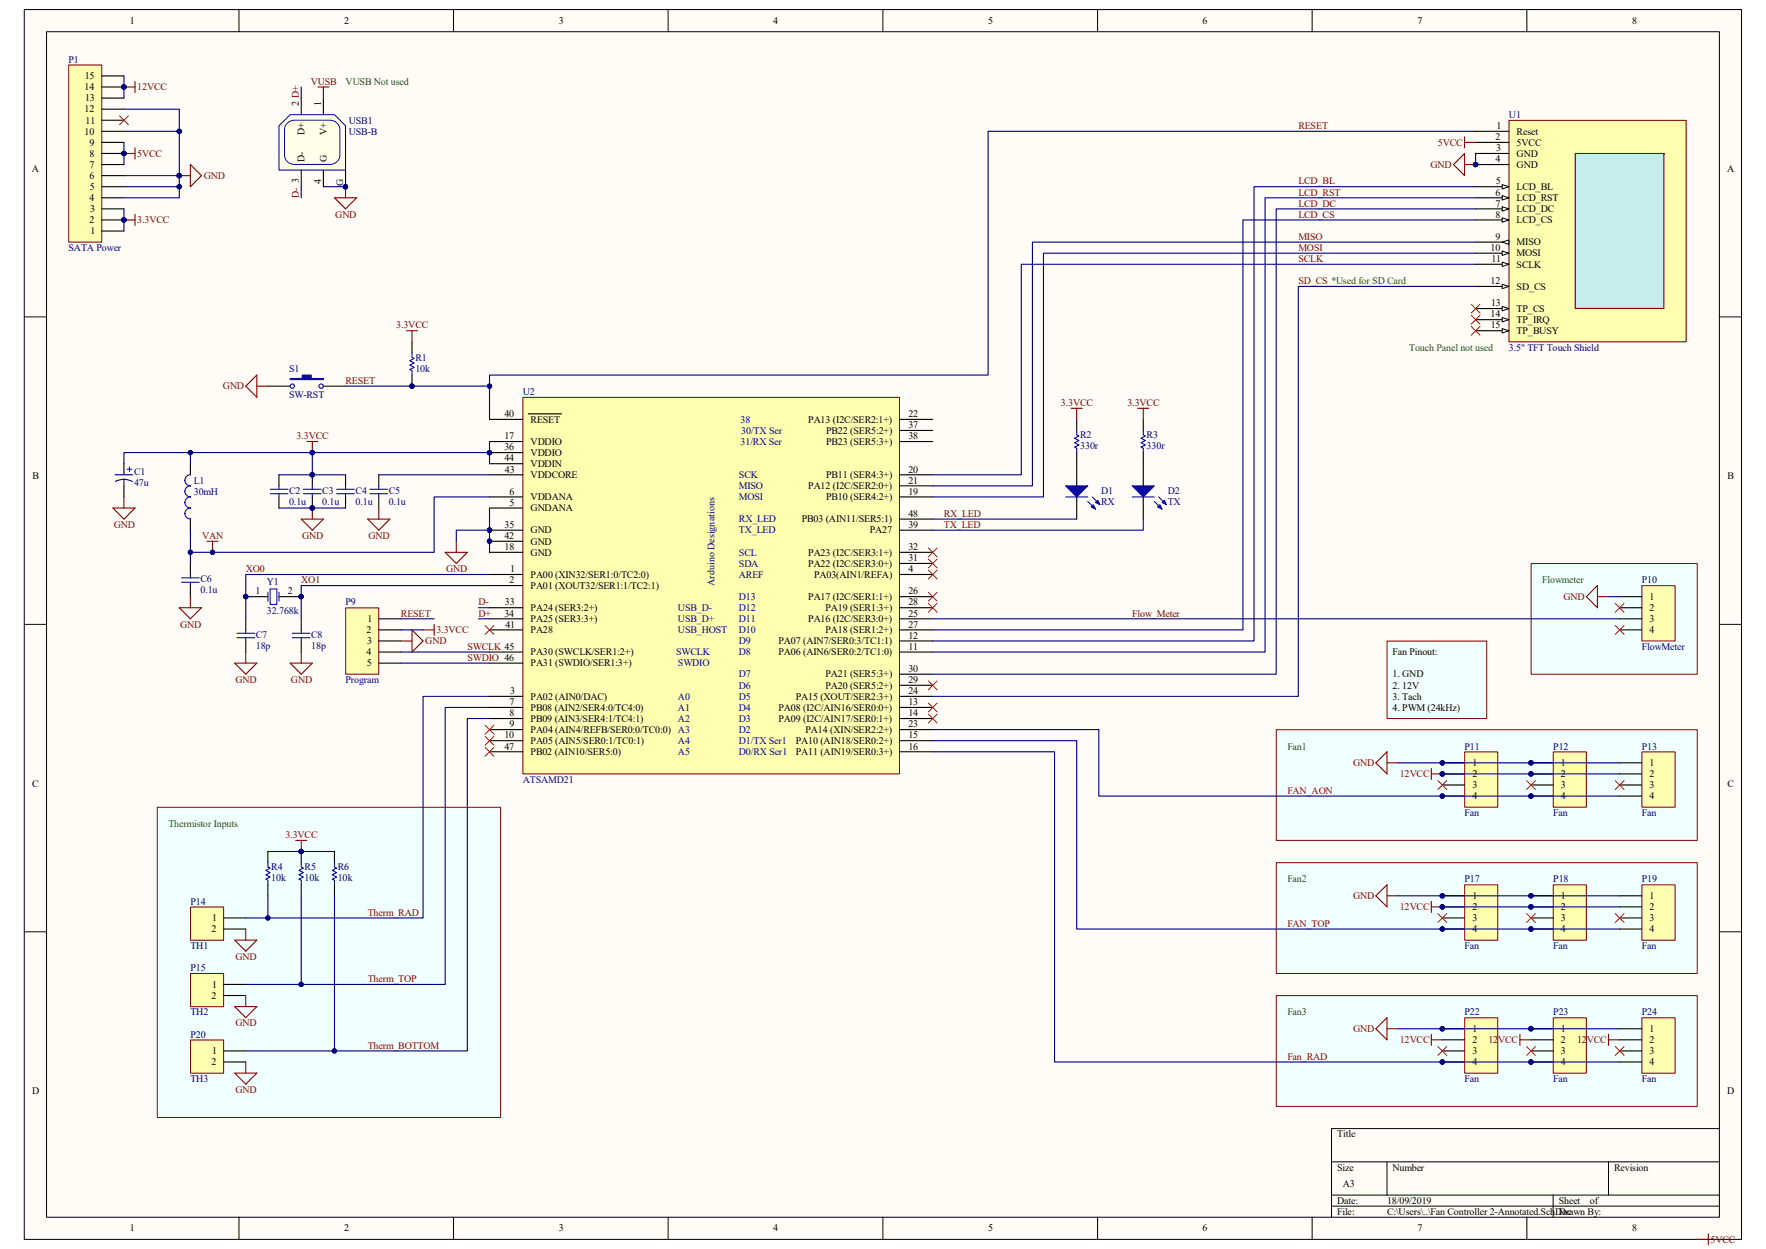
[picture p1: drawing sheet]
<svg xmlns="http://www.w3.org/2000/svg" width="297mm" height="210mm" viewBox="0 0 297 210" stroke-linecap="round" stroke-linejoin="round" font-family="sans-serif">
<path d="M4.1 1.6h288.8v206.8h-288.8z" fill="#fffcf8"/>
<path d="M4.1 1.6h288.8v206.8h-288.8z" fill="none" stroke="#000" stroke-width=".17"/>
<path d="M7.8 5.4h281.4v199.2h-281.4z" fill="#fffcf8"/>
<g fill="none" stroke="#000" stroke-width=".17">
<path d="M7.8 5.3h281.4v199.3h-281.4zM40.2 1.6v3.7M76.3 1.6v3.7M112.4 1.6v3.7M148.5 1.6v3.7M184.6 1.6v3.7M220.7 1.6v3.7M256.8 1.6v3.7M4.1 53.3h3.7M289.2 53.3h3.7M4.1 105h3.7M289.2 105h3.7"/>
<path d="M4.1 156.7h3.7M289.2 156.7h3.7M224 195.3h65.2M233.3 195.3v5.6M270.5 195.3v5.6M289.2 189.7h-65.2v14.9M40.2 204.6v3.8M76.3 204.6v3.8M112.4 204.6v3.8M148.5 204.6v3.8M184.6 204.6v3.8M220.7 204.6v3.8"/>
<path d="M224 200.9h65.2M224 202.8h65.2M256.8 204.6v3.8M261.2 200.9v3.7"/>
</g>
<path d="M26.5 135.7h57.7v52.2h-57.7z" fill="#f0ffff"/>
<path d="M26.5 135.7h57.7v52.2h-57.7z" fill="none" stroke="#800000" stroke-width=".17"/>
<path d="M257.6 94.8h27.9v18.5h-27.9z" fill="#f0ffff"/>
<path d="M257.5 94.7h28v18.6h-28z" fill="none" stroke="#800000" stroke-width=".17"/>
<path d="M214.7 122.7h70.8v18.6h-70.8z" fill="#f0ffff"/>
<path d="M214.7 122.7h70.8v18.6h-70.8z" fill="none" stroke="#800000" stroke-width=".17"/>
<path d="M276.2 126.4h5.5v9.3h-5.5z" fill="#ffffb0"/>
<path d="M276.2 126.4h5.5v9.3h-5.5z" fill="none" stroke="#800000" stroke-width=".17"/>
<path d="M272.4 128.2h3.7M272.4 130.1h3.7M272.4 132h3.7M272.4 133.8h3.7" fill="none" stroke="#000" stroke-width=".19"/>
<path d="M233.3 107.8h16.8v13h-16.8z" fill="#f0ffff"/>
<path d="M233.3 107.8h16.8v13h-16.8z" fill="none" stroke="#800000" stroke-width=".17"/>
<path d="M261.3 126.4h5.5v9.3h-5.5z" fill="#ffffb0"/>
<path d="M261.3 126.4h5.5v9.3h-5.5z" fill="none" stroke="#800000" stroke-width=".17"/>
<path d="M257.5 128.2h3.7M257.5 130.1h3.7M257.5 132h3.7M257.5 133.8h3.7" fill="none" stroke="#000" stroke-width=".19"/>
<g fill="#000080" stroke="#000080" stroke-width=".17">
<circle cx="257.5" cy="128.2" r=".36"/>
<circle cx="257.5" cy="130.1" r=".36"/>
<circle cx="257.5" cy="133.8" r=".36"/>
</g>
<path d="M246.4 126.4h5.5v9.3h-5.5z" fill="#ffffb0"/>
<path d="M246.4 126.4h5.5v9.3h-5.5z" fill="none" stroke="#800000" stroke-width=".17"/>
<path d="M242.6 128.2h3.7M242.6 130.1h3.7M242.6 132h3.7M242.6 133.8h3.7" fill="none" stroke="#000" stroke-width=".19"/>
<g fill="#000080" stroke="#000080" stroke-width=".17">
<circle cx="242.6" cy="128.2" r=".36"/>
<circle cx="242.6" cy="130.1" r=".36"/>
<circle cx="242.6" cy="133.8" r=".36"/>
</g>
<path d="M276.2 98.5h5.5v9.3h-5.5z" fill="#ffffb0"/>
<path d="M276.2 98.5h5.5v9.3h-5.5z" fill="none" stroke="#800000" stroke-width=".17"/>
<path d="M272.4 100.3h3.7M272.4 102.2h3.7M272.4 104h3.7M272.4 105.9h3.7" fill="none" stroke="#000" stroke-width=".19"/>
<path d="M231.4 128.2l1.9-1.8v3.7zM233.3 128.2h1.9M240.7 130.1h1.9M240.7 129.2v1.8" fill="none" stroke="#800000" stroke-width=".19"/>
<circle cx="242.6" cy="130.1" r=".36" fill="#000080" stroke="#000080" stroke-width=".17"/>
<path d="M256.8 131.2l1.5 1.5M258.3 131.2l-1.5 1.5M271.7 131.2l1.5 1.5M273.2 131.2l-1.5 1.5" fill="none" stroke="#f00" stroke-width=".17"/>
<path d="M214.7 145.1h70.8v18.6h-70.8z" fill="#f0ffff"/>
<path d="M214.7 145h70.8v18.7h-70.8z" fill="none" stroke="#800000" stroke-width=".17"/>
<path d="M276.2 148.8h5.5v9.3h-5.5z" fill="#ffffb0"/>
<path d="M276.2 148.8h5.5v9.3h-5.5z" fill="none" stroke="#800000" stroke-width=".17"/>
<path d="M272.4 150.6h3.7M272.4 152.5h3.7M272.4 154.3h3.7M272.4 156.2h3.7" fill="none" stroke="#000" stroke-width=".19"/>
<path d="M261.3 148.8h5.5v9.3h-5.5z" fill="#ffffb0"/>
<path d="M261.3 148.8h5.5v9.3h-5.5z" fill="none" stroke="#800000" stroke-width=".17"/>
<path d="M257.5 150.6h3.7M257.5 152.5h3.7M257.5 154.3h3.7M257.5 156.2h3.7" fill="none" stroke="#000" stroke-width=".19"/>
<g fill="#000080" stroke="#000080" stroke-width=".17">
<circle cx="257.5" cy="150.6" r=".36"/>
<circle cx="257.5" cy="152.5" r=".36"/>
<circle cx="257.5" cy="156.2" r=".36"/>
</g>
<path d="M246.4 148.8h5.5v9.3h-5.5z" fill="#ffffb0"/>
<path d="M246.4 148.8h5.5v9.3h-5.5z" fill="none" stroke="#800000" stroke-width=".17"/>
<path d="M242.6 150.6h3.7M242.6 152.5h3.7M242.6 154.3h3.7M242.6 156.2h3.7" fill="none" stroke="#000" stroke-width=".19"/>
<g fill="#000080" stroke="#000080" stroke-width=".17">
<circle cx="242.6" cy="150.6" r=".36"/>
<circle cx="242.6" cy="152.5" r=".36"/>
<circle cx="242.6" cy="156.2" r=".36"/>
</g>
<path d="M231.4 150.6l1.9-1.9v3.8zM233.3 150.6h1.9M240.7 152.5h1.9M240.7 151.5v1.9" fill="none" stroke="#800000" stroke-width=".19"/>
<path d="M256.8 153.6l1.5 1.5M258.3 153.6l-1.5 1.5M271.7 153.6l1.5 1.5M273.2 153.6l-1.5 1.5" fill="none" stroke="#f00" stroke-width=".17"/>
<path d="M214.7 167.4h70.8v18.6h-70.8z" fill="#f0ffff"/>
<path d="M214.7 167.4h70.8v18.6h-70.8z" fill="none" stroke="#800000" stroke-width=".17"/>
<path d="M276.2 171.1h5.5v9.3h-5.5z" fill="#ffffb0"/>
<path d="M276.2 171.1h5.5v9.3h-5.5z" fill="none" stroke="#800000" stroke-width=".17"/>
<path d="M272.4 173h3.7M272.4 174.8h3.7M272.4 176.7h3.7M272.4 178.5h3.7" fill="none" stroke="#000" stroke-width=".19"/>
<path d="M261.3 171.1h5.5v9.3h-5.5z" fill="#ffffb0"/>
<path d="M261.3 171.1h5.5v9.3h-5.5z" fill="none" stroke="#800000" stroke-width=".17"/>
<path d="M257.5 173h3.7M257.5 174.8h3.7M257.5 176.7h3.7M257.5 178.5h3.7" fill="none" stroke="#000" stroke-width=".19"/>
<g fill="#000080" stroke="#000080" stroke-width=".17">
<circle cx="257.5" cy="173" r=".36"/>
<circle cx="257.5" cy="178.5" r=".36"/>
</g>
<path d="M246.4 171.1h5.5v9.3h-5.5z" fill="#ffffb0"/>
<path d="M246.4 171.1h5.5v9.3h-5.5z" fill="none" stroke="#800000" stroke-width=".17"/>
<path d="M45.1 64.9h3.7M54.4 64.9h3.7M242.6 173h3.7M242.6 174.8h3.7M242.6 176.7h3.7M242.6 178.5h3.7" fill="none" stroke="#000" stroke-width=".19"/>
<g fill="#000080" stroke="#000080" stroke-width=".17">
<circle cx="242.6" cy="173" r=".36"/>
<circle cx="242.6" cy="178.5" r=".36"/>
</g>
<path d="M231.4 173l1.9-1.9v3.7zM233.3 173h1.9M240.7 173.9v1.8M240.7 174.8h1.9M255.6 173.9v1.8M255.6 174.8h1.9M270.5 174.8h1.9M270.5 173.9v1.8" fill="none" stroke="#800000" stroke-width=".19"/>
<path d="M256.8 175.9l1.5 1.5M258.3 175.9l-1.5 1.5M271.7 175.9l1.5 1.5M273.2 175.9l-1.5 1.5" fill="none" stroke="#f00" stroke-width=".17"/>
<path d="M48.8 63.6h2v-.5h1.5v.5h2.1v.2h-5.6z" fill-rule="evenodd" fill="#00f"/>
<g fill="none" stroke="#00f" stroke-width=".19">
<path d="M48.8 63.6h2v-.5h1.5v.5h2.1v.2h-5.6zM45.1 99.6v1.5M45.4 99h1.2v2.6h-1.2zM46.9 99.6v1.5M39.9 107.2h2.9M39.9 106.5h2.9M41.3 105.9v.6M41.3 107.2v.6M49.2 106.5h3M49.2 107.2h3M50.7 105.9v.6M50.7 107.2v.6"/>
<circle cx="49.2" cy="64.9" r=".36"/>
<circle cx="54" cy="64.9" r=".36"/>
</g>
<path d="M41.3 64.9l1.9-1.8v3.7zM43.2 64.9h1.9M39.5 111.5h3.7l-1.9 1.8zM41.3 109.6v1.9M48.8 111.5h3.7l-1.8 1.8zM50.7 109.6v1.9" fill="none" stroke="#800000" stroke-width=".19"/>
<path d="M192.3 78v3.7M192.3 83.5v3.8M41.3 104v1.9M41.3 107.8v1.8M41.3 100.3h3.8M46.9 100.3h3.8M50.7 104v1.9M50.7 107.8v1.8" fill="none" stroke="#000" stroke-width=".19"/>
<g fill="#000080" stroke="#000080" stroke-width=".17">
<circle cx="41.3" cy="100.3" r=".36"/>
<circle cx="50.6" cy="100.3" r=".36"/>
</g>
<path d="M190.4 81.7h3.8l-1.9 1.8z" fill="#00f"/>
<path d="M190.4 81.7h3.8l-1.9 1.8zM194.2 84.3l1.2 1.3M194.9 83.5l1.3 1.4" fill="none" stroke="#00f" stroke-width=".19"/>
<path d="M194.7 85.2l.4-.3 .3 .7z" fill="#00f"/>
<path d="M194.7 85.2l.4-.3 .3 .7z" fill="none" stroke="#00f" stroke-width=".19"/>
<path d="M195.4 84.5l.4-.4 .4 .8z" fill="#00f"/>
<path d="M192.3 72.4v.7l.4 .2-.8 .4 .8 .4-.8 .3 .8 .4-.8 .4 .4 .2v.7M190.4 83.5h3.8M195.4 84.5l.4-.4 .4 .8z" fill="none" stroke="#00f" stroke-width=".19"/>
<path d="M192.3 70.5v1.9M192.3 76.1v1.9" fill="none" stroke="#000" stroke-width=".19"/>
<path d="M46.9 21.1l1.9-1.8h7.5l1.8 1.8v7.5h-11.2z" fill-rule="evenodd" fill="#ffffe8"/>
<path d="M46.9 21.1l1.9-1.8h7.5l1.8 1.8v7.5h-11.2z" fill="none" stroke="#000080" stroke-width=".17"/>
<path d="M48.3 20.7l.8-.4 .4-.1h6a1.63 1.63 0 0 1 1.7 1.6v4.3a1.61 1.61 0 0 1-1.7 1.5h-6a1.61 1.61 0 0 1-1.6-1.5v-4.3v-.4z" fill-rule="evenodd" fill="#ffffe8" stroke="#00f" stroke-width=".17"/>
<path d="M50.7 16.5v2.8M54.4 16.5v2.8M50.7 28.6v2.8M54.4 28.6v2.8M58.1 28.6v2.8M20.8 78v1.8M58.1 79.8v1.9M63.7 79.8v1.9M20.8 81.7v1.8M58.1 83.5v1.9M63.7 83.5v1.9" fill="none" stroke="#000" stroke-width=".19"/>
<g fill="#000080" stroke="#000080" stroke-width=".17">
<circle cx="58.1" cy="31.4" r=".36"/>
<circle cx="52.5" cy="85.4" r=".36"/>
<circle cx="52.5" cy="76.1" r=".36"/>
</g>
<path d="M56.3 33.3h3.7l-1.9 1.8zM58.1 31.4v1.9M51.6 74.2h1.9M52.5 74.2v1.9M50.7 87.3h3.7l-1.9 1.8zM52.5 85.4v1.9" fill="none" stroke="#800000" stroke-width=".19"/>
<g fill="none" stroke="#00f" stroke-width=".19">
<path d="M19.3 79.8h3M21.4 78.9h.8M21.8 78.5v.8M19.4 80.9l.7-.2 .8-.1 .7 .1 .7 .3M20.8 80.6v1.1M56.6 82.3h3M56.6 83h3M58.1 81.7v.6M58.1 83v.5M62.2 82.3h3M62.2 83h3M63.7 81.7v.6"/>
<path d="M63.7 83v.5"/>
</g>
<path d="M88 66.8h63.3v63.3h-63.3z" fill="#ffffb0"/>
<path d="M87.9 66.8h63.4v63.3h-63.4z" fill="none" stroke="#800000" stroke-width=".17"/>
<g fill="none" stroke="#000" stroke-width=".19">
<path d="M69.3 57.5v1.8M32 78v1.8M46.9 79.8v1.9M52.5 79.8v1.9M69.3 63.1v1.8M82.3 74.2h5.6M82.3 79.8h5.6M82.3 70.5h5.6M82.3 76.1h5.6M82.3 78h5.6M88.9 69.6h5.5M151.3 74.2h5.6"/>
<path d="M151.3 79.8h5.6M151.3 70.5h5.6M151.3 72.4h5.6M32 87.3v1.8M32 94.7v1.9M32 98.4v1.9M46.9 83.5v1.9M52.5 83.5v1.9M82.3 96.6h5.6M82.3 98.4h5.6M82.3 85.4h5.6M82.3 83.5h5.6"/>
<path d="M82.3 92.9h5.6M82.3 89.1h5.6M82.3 91h5.6M151.3 96.6h5.6M151.3 83.5h5.6M151.3 92.9h5.6M151.3 81.7h5.6M151.3 94.7h5.6M151.3 89.1h5.6M151.3 87.3h5.6M82.3 117.1h5.6M82.3 118.9h5.6"/>
<path d="M82.3 109.6h5.6M82.3 104h5.6M82.3 105.9h5.6M82.3 102.2h5.6M82.3 111.5h5.6M151.3 117.1h5.6M151.3 118.9h5.6M151.3 109.6h5.6M151.3 107.8h5.6M151.3 104h5.6M151.3 100.3h5.6M151.3 105.9h5.6"/>
<path d="M151.3 102.2h5.6M151.3 115.2h5.6M151.3 113.3h5.6M82.3 120.8h5.6M82.3 122.7h5.6M82.3 124.5h5.6M82.3 126.4h5.6M151.3 120.8h5.6M151.3 122.7h5.6M151.3 124.5h5.6M151.3 126.4h5.6"/>
</g>
<g fill="#000080" stroke="#000080" stroke-width=".17">
<circle cx="82.3" cy="89.1" r=".36"/>
<circle cx="82.3" cy="76.1" r=".36"/>
<circle cx="82.3" cy="91" r=".36"/>
<circle cx="52.5" cy="85.4" r=".36"/>
<circle cx="52.5" cy="79.8" r=".36"/>
<circle cx="69.3" cy="64.9" r=".37"/>
</g>
<g fill="none" stroke="#00f" stroke-width=".19">
<path d="M69.3 59.3v.8l.4 .2-.8 .3 .8 .4-.8 .4 .8 .4-.8 .3 .4 .2v.8M32 79.8a.94 .94 0 0 0-.9 1 .92 .92 0 0 0 .9 .9M30.5 97.9h3M30.5 97.2h3M32 83.5a.94 .94 0 0 0-.9 1 .92 .92 0 0 0 .9 .9 .94 .94 0 0 0-.9 1v-.1a.92 .92 0 0 0 .9 .9M32 81.7a.94 .94 0 0 0-.9 .9 .92 .92 0 0 0 .9 .9M32 96.6v.6M32 97.9v.5M45.4 82.3h3M45.4 83h3M46.9 81.7v.6M46.9 83v.5"/>
<path d="M51 82.3h3M51 83h3M52.5 81.7v.6M52.5 83v.5"/>
</g>
<path d="M68.4 55.6h1.8M69.3 55.6v1.9M19 85.4h3.7l-1.9 1.9zM20.8 83.5v1.9M61.8 87.3h3.8l-1.9 1.8zM63.7 85.4v1.9M74.9 92.9h3.7l-1.9 1.8zM76.7 91v1.9M30.2 102.2h3.7l-1.9 1.8zM32 100.3v1.9" fill="none" stroke="#800000" stroke-width=".19"/>
<path d="M81.6 105.2l1.5 1.5M83.1 105.2l-1.5 1.5" fill="none" stroke="#f00" stroke-width=".17"/>
<path d="M58.2 102.2h5.5v11.1h-5.5z" fill="#ffffb0"/>
<path d="M58.1 102.2h5.6v11.1h-5.6z" fill="none" stroke="#800000" stroke-width=".17"/>
<path d="M181.1 78v3.7M181.1 83.5v3.8M63.7 104h3.7M63.7 105.9h3.7M63.7 107.8h3.7M63.7 109.6h3.7M63.7 111.5h3.7" fill="none" stroke="#000" stroke-width=".19"/>
<path d="M191.4 68.6h1.8M192.3 68.6v1.9M34.8 91h1.9M35.7 91v1.9M67.4 107.8h1.9M69.3 105.9l1.9 1.9-1.9 1.8z" fill="none" stroke="#800000" stroke-width=".19"/>
<circle cx="35.7" cy="92.9" r=".36" fill="#000080" stroke="#000080" stroke-width=".17"/>
<path d="M179.2 81.7h3.8l-1.9 1.8z" fill="#00f"/>
<path d="M179.2 81.7h3.8l-1.9 1.8zM183 84.3l1.3 1.3M183.7 83.5l1.3 1.4" fill="none" stroke="#00f" stroke-width=".19"/>
<path d="M183.9 84.9l.4 .7-.8-.4z" fill="#00f"/>
<path d="M183.9 84.9l.4 .7-.8-.4z" fill="none" stroke="#00f" stroke-width=".19"/>
<path d="M184.3 84.5l.4-.4 .3 .8z" fill="#00f"/>
<path d="M181.1 72.4v.7l.4 .2-.8 .4 .8 .4-.8 .3 .8 .4-.8 .4 .4 .2v.7M179.2 83.5h3.8M184.3 84.5l.4-.4 .3 .8z" fill="none" stroke="#00f" stroke-width=".19"/>
<path d="M181.1 70.5v1.9M181.1 76.1v1.9" fill="none" stroke="#000" stroke-width=".19"/>
<path d="M180.2 68.6h1.8M181.1 68.6v1.9" fill="none" stroke="#800000" stroke-width=".19"/>
<path d="M32.1 152.5h5.5v5.6h-5.5z" fill="#ffffb0"/>
<path d="M32 152.5h5.6v5.6h-5.6z" fill="none" stroke="#800000" stroke-width=".17"/>
<path d="M37.6 154.3h3.7M37.6 156.2h3.7" fill="none" stroke="#000" stroke-width=".19"/>
<path d="M32.1 163.7h5.5v5.5h-5.5z" fill="#ffffb0"/>
<path d="M32 163.7h5.6v5.5h-5.6z" fill="none" stroke="#800000" stroke-width=".17"/>
<path d="M37.6 165.5h3.7M37.6 167.4h3.7" fill="none" stroke="#000" stroke-width=".19"/>
<path d="M32.1 174.9h5.5v5.5h-5.5z" fill="#ffffb0"/>
<path d="M32 174.8h5.6v5.6h-5.6z" fill="none" stroke="#800000" stroke-width=".17"/>
<path d="M45.1 143.2v1.8M45.1 148.7v1.9M50.7 143.2v1.8M50.7 148.7v1.9M56.3 143.2v1.8M56.3 148.7v1.9M37.6 176.7h3.7M37.6 178.5h3.7" fill="none" stroke="#000" stroke-width=".19"/>
<path d="M45.1 145v.8l.3 .1-.7 .4 .7 .4-.7 .4 .7 .3-.7 .4 .4 .2v.7M50.7 145v.8l.3 .1-.7 .4 .7 .4-.7 .4 .7 .3-.7 .4 .4 .2v.7M56.3 145v.8l.3 .1-.7 .4 .7 .4-.7 .4 .7 .3-.7 .4 .4 .2v.7" fill="none" stroke="#00f" stroke-width=".19"/>
<path d="M39.5 158.1h3.7l-1.9 1.8zM41.3 156.2v1.9M49.7 141.3h1.9M50.7 141.3v1.9M39.5 169.2h3.7l-1.9 1.9zM41.3 167.4v1.8M41.3 178.5v1.9M39.5 180.4h3.7l-1.9 1.9z" fill="none" stroke="#800000" stroke-width=".19"/>
<circle cx="50.7" cy="143.2" r=".36" fill="#000080" stroke="#000080" stroke-width=".17"/>
<path d="M253.8 20.3h29.8v37.2h-29.8z" fill="#ffffb0"/>
<path d="M253.8 20.2h29.8v37.3h-29.8z" fill="none" stroke="#800000" stroke-width=".17"/>
<path d="M248.2 22.1h5.6M248.2 23.9h5.6M248.2 25.8h5.6M248.2 27.7h5.6M248.2 31.4h5.6" fill="none" stroke="#000" stroke-width=".19"/>
<circle cx="248.2" cy="27.7" r=".37" fill="#000080" stroke="#000080" stroke-width=".17"/>
<path d="M252.7 31l1.1 .4-1.1 .4z" fill="#fffcf8"/>
<path d="M252.7 31l1.1 .4-1.1 .4z" fill="none" stroke="#000" stroke-width=".17"/>
<path d="M248.2 33.3h5.6" fill="none" stroke="#000" stroke-width=".19"/>
<path d="M252.7 32.9l1.1 .4-1.1 .3z" fill="#fffcf8"/>
<path d="M252.7 32.9l1.1 .4-1.1 .3z" fill="none" stroke="#000" stroke-width=".17"/>
<path d="M248.2 35.1h5.6" fill="none" stroke="#000" stroke-width=".19"/>
<path d="M252.7 34.8l1.1 .3-1.1 .4z" fill="#fffcf8"/>
<path d="M252.7 34.8l1.1 .3-1.1 .4z" fill="none" stroke="#000" stroke-width=".17"/>
<path d="M248.2 37h5.6" fill="none" stroke="#000" stroke-width=".19"/>
<path d="M252.7 36.6l1.1 .4-1.1 .4z" fill="#fffcf8"/>
<path d="M252.7 36.6l1.1 .4-1.1 .4z" fill="none" stroke="#000" stroke-width=".17"/>
<path d="M248.2 40.7h5.6" fill="none" stroke="#000" stroke-width=".19"/>
<path d="M252.7 40.7l1.1-.4v.8z" fill="#fffcf8"/>
<path d="M252.7 40.7l1.1-.4v.8z" fill="none" stroke="#000" stroke-width=".17"/>
<path d="M248.2 42.6h5.6" fill="none" stroke="#000" stroke-width=".19"/>
<path d="M252.7 42.2l1.1 .4-1.1 .3z" fill="#fffcf8"/>
<path d="M252.7 42.2l1.1 .4-1.1 .3z" fill="none" stroke="#000" stroke-width=".17"/>
<path d="M248.2 44.4h5.6" fill="none" stroke="#000" stroke-width=".19"/>
<path d="M252.7 44.1l1.1 .3-1.1 .4z" fill="#fffcf8"/>
<path d="M252.7 44.1l1.1 .3-1.1 .4z" fill="none" stroke="#000" stroke-width=".17"/>
<path d="M248.2 48.2h5.6" fill="none" stroke="#000" stroke-width=".19"/>
<path d="M252.7 47.8l1.1 .4-1.1 .3z" fill="#fffcf8"/>
<path d="M252.7 47.8l1.1 .4-1.1 .3z" fill="none" stroke="#000" stroke-width=".17"/>
<path d="M248.2 51.9h5.6" fill="none" stroke="#000" stroke-width=".19"/>
<path d="M252.7 51.5l1.1 .4-1.1 .4z" fill="#fffcf8"/>
<path d="M252.7 51.5l1.1 .4-1.1 .4z" fill="none" stroke="#000" stroke-width=".17"/>
<path d="M248.2 53.7h5.6" fill="none" stroke="#000" stroke-width=".19"/>
<path d="M252.7 53.4l1.1 .3-1.1 .4z" fill="#fffcf8"/>
<path d="M252.7 53.4l1.1 .3-1.1 .4z" fill="none" stroke="#000" stroke-width=".17"/>
<path d="M248.2 55.6h5.6" fill="none" stroke="#000" stroke-width=".19"/>
<path d="M252.7 55.2l1.1 .4-1.1 .4z" fill="#fffcf8"/>
<path d="M252.7 55.2l1.1 .4-1.1 .4z" fill="none" stroke="#000" stroke-width=".17"/>
<path d="M265 25.8v26.1h14.9v-26.1z" fill-rule="evenodd" fill="#c8ebeb" stroke="#800000" stroke-width=".19"/>
<g fill="#000080" stroke="#000080" stroke-width=".17">
<circle cx="248.2" cy="27.7" r=".37"/>
<circle cx="30.2" cy="29.5" r=".36"/>
<circle cx="20.8" cy="14.6" r=".37"/>
<circle cx="20.8" cy="37" r=".37"/>
<circle cx="20.8" cy="25.8" r=".37"/>
</g>
<g fill="none" stroke="#800000" stroke-width=".19">
<path d="M20.8 14.6h1.9M22.7 13.7v1.9M53.5 14.6h1.8M54.4 14.6v1.9M20.8 37h1.9M20.8 25.8h1.9M22.7 24.9v1.8M22.7 36v1.9M30.2 29.5h1.8M32 27.7l1.9 1.8-1.9 1.9zM244.5 27.7l1.8-1.9v3.7zM246.3 23v1.9"/>
<path d="M246.3 23.9h1.9M246.3 27.7h1.9M71.2 105.9h1.8M73 105v1.8M285.5 208.4h1.8M287.3 207.4v1.9"/>
</g>
<path d="M247.5 53l1.4 1.5M247.5 54.9l1.4 1.5M247.5 51.1l1.4 1.5M248.9 53l-1.4 1.5M248.9 54.9l-1.4 1.5M248.9 51.1l-1.4 1.5" fill="none" stroke="#f00" stroke-width=".17"/>
<path d="M11.6 10.9h5.5v29.8h-5.5z" fill="#ffffb0"/>
<path d="M11.6 10.9h5.5v29.8h-5.5z" fill="none" stroke="#800000" stroke-width=".17"/>
<g fill="none" stroke="#000" stroke-width=".19">
<path d="M17.1 18.4h3.7M17.1 16.5h3.7M17.1 14.6h3.7M17.1 12.8h3.7M17.1 38.8h3.7M17.1 37h3.7M17.1 35.1h3.7M17.1 33.3h3.7M17.1 31.4h3.7M17.1 29.5h3.7M17.1 27.7h3.7M17.1 25.8h3.7"/>
<path d="M17.1 23.9h3.7M17.1 22.1h3.7M17.1 20.2h3.7"/>
</g>
<g fill="#000080" stroke="#000080" stroke-width=".17">
<circle cx="20.8" cy="37" r=".37"/>
<circle cx="20.8" cy="25.8" r=".37"/>
<circle cx="20.8" cy="14.6" r=".37"/>
<circle cx="257.5" cy="150.6" r=".36"/>
<circle cx="242.6" cy="150.6" r=".36"/>
<circle cx="257.5" cy="173" r=".36"/>
<circle cx="242.6" cy="173" r=".36"/>
<circle cx="41.3" cy="100.3" r=".36"/>
<circle cx="50.6" cy="100.3" r=".36"/>
<circle cx="58.1" cy="31.4" r=".36"/>
<circle cx="52.5" cy="79.8" r=".36"/>
<circle cx="82.3" cy="76.1" r=".36"/>
<circle cx="52.5" cy="76.1" r=".36"/>
<circle cx="52.5" cy="85.4" r=".36"/>
<circle cx="82.3" cy="89.1" r=".36"/>
<circle cx="82.3" cy="91" r=".36"/>
<circle cx="32" cy="92.9" r=".36"/>
<circle cx="35.7" cy="92.9" r=".36"/>
<circle cx="32" cy="76.1" r=".36"/>
<circle cx="242.6" cy="133.8" r=".36"/>
<circle cx="257.5" cy="133.8" r=".36"/>
<circle cx="257.5" cy="156.2" r=".36"/>
<circle cx="242.6" cy="156.2" r=".36"/>
<circle cx="242.6" cy="178.5" r=".36"/>
<circle cx="257.5" cy="178.5" r=".36"/>
<circle cx="50.7" cy="143.2" r=".36"/>
<circle cx="45.1" cy="154.3" r=".36"/>
<circle cx="50.7" cy="165.5" r=".36"/>
<circle cx="56.2" cy="176.7" r=".36"/>
<circle cx="30.2" cy="22.1" r=".36"/>
<circle cx="30.2" cy="29.5" r=".36"/>
<circle cx="30.2" cy="31.4" r=".36"/>
<circle cx="69.3" cy="64.9" r=".37"/>
<circle cx="82.3" cy="64.9" r=".36"/>
<circle cx="248.2" cy="27.7" r=".37"/>
<circle cx="242.6" cy="128.2" r=".36"/>
<circle cx="257.5" cy="128.2" r=".36"/>
<circle cx="242.6" cy="130.1" r=".36"/>
<circle cx="257.5" cy="130.1" r=".36"/>
<circle cx="257.5" cy="152.5" r=".36"/>
<circle cx="242.6" cy="152.5" r=".36"/>
</g>
<g fill="none" stroke="#f00" stroke-width=".17">
<path d="M20.1 19.5l1.5 1.5M21.6 19.5l-1.5 1.5M156.1 99.6l1.5 1.5M156.1 95.8l1.5 1.5M156.1 94l1.5 1.5M156.1 92.1l1.5 1.5M157.6 99.6l-1.5 1.5M157.6 95.8l-1.5 1.5M157.6 94l-1.5 1.5M157.6 92.1l-1.5 1.5M156.1 118.2l1.5 1.5M156.1 114.5l1.5 1.5"/>
<path d="M156.1 101.4l1.5 1.5M157.6 118.2l-1.5 1.5M157.6 114.5l-1.5 1.5M157.6 101.4l-1.5 1.5M271.7 101.4l1.5 1.5M271.7 105.2l1.5 1.5M273.2 101.4l-1.5 1.5M273.2 105.2l-1.5 1.5M81.6 121.9l1.5 1.5M81.6 123.8l1.5 1.5M81.6 125.6l1.5 1.5M83.1 121.9l-1.5 1.5"/>
<path d="M83.1 123.8l-1.5 1.5M83.1 125.6l-1.5 1.5M156.1 120.1l1.5 1.5M157.6 120.1l-1.5 1.5M241.8 131.2l1.6 1.5M243.4 131.2l-1.6 1.5M241.8 153.6l1.6 1.5M243.4 153.6l-1.6 1.5M241.8 175.9l1.6 1.5M243.4 175.9l-1.6 1.5"/>
</g>
<path d="M266.8 100.3l1.9-1.9v3.8zM268.7 100.3h1.8" fill="none" stroke="#800000" stroke-width=".19"/>
<g fill="none" stroke="#000080" stroke-width=".19">
<path d="M20.8 18.4h9.4v3.7h-9.4M20.8 12.8v3.7M50.7 14.6v1.9M20.8 31.4h9.4M20.8 23.9v3.8M20.8 29.5h9.4M20.8 35.1v3.7M30.2 29.5v3.8h-9.4M30.2 22.1v7.4M50.7 31.4v1.9M54.4 31.4h3.7M248.2 35.1h-33.6v78.2h-57.7"/>
<path d="M248.2 33.3h-35.4v76.3h-55.9M248.2 31.4h-37.3v76.4h-54M248.2 37h-39.1v68.9h-52.2M248.2 22.1h-82v41h-83.9v1.8M248.2 25.8v1.9M248.2 48.2h-29.8v68.9h-61.5M248.2 44.4h-76.4v35.4h-14.9M248.2 40.7h-74.6v41h-16.7M248.2 42.6h-72.7v40.9h-18.6M32 76.1v1.9M46.9 79.8h11.2M52.5 76.1h-31.7v1.9"/>
<path d="M58.1 64.9h24.2v5.6M63.7 79.8h18.6M82.3 76.1h-29.8v3.7M82.3 74.2v3.8M32 89.1v5.6M46.9 85.4h11.2M82.3 98.4h-31.6v5.6M82.3 83.5h-9.3v9.4h-41M82.3 96.6h-41v7.4M82.3 89.1h-5.6v1.9M82.3 85.4v7.5M156.9 87.3h24.2"/>
<path d="M192.3 87.3v1.8h-35.4M67.4 104h5.6M67.4 109.6h14.9M67.4 111.5h14.9M67.4 105.9h3.8M80.5 104h1.8M80.5 102.2h1.8M82.3 117.1h-11.1v37.2h-26.1M82.3 118.9h-7.4v46.6h-24.2M156.9 104h115.5M270.5 100.3h1.9M82.3 120.8h-3.7v55.9h-22.3"/>
<path d="M156.9 122.7h27.9v11.1h87.6M156.9 124.5h24.2v31.7h91.3M156.9 126.4h20.5v52.1h95M235.2 128.2h37.2M242.6 130.1h29.8M45.1 150.6v3.7h-3.8M45.1 143.2h11.2M50.7 150.6v14.9h-9.4M56.3 150.6v26.1h-15M235.2 150.6h37.2M242.6 152.5h29.8M235.2 173h37.2"/>
</g>
<g font-size="1.7">
<text x="21.8" y="4">1</text>
<text x="57.9" y="4">2</text>
<text x="94" y="4">3</text>
<text x="130.1" y="4">4</text>
<text x="166.2" y="4">5</text>
<text x="202.3" y="4">6</text>
<text x="238.4" y="4">7</text>
<text x="274.5" y="4">8</text>
<text x="14.2" y="15.2">14</text>
<text x="14.3" y="13.3">15</text>
<text x="14.3" y="17">13</text>
<text x="50.3" y="17.8" transform="rotate(-90 50.3 17.8)">2 D+</text>
<text x="54" y="17.8" transform="rotate(-90 54 17.8)">1</text>
<text x="14.2" y="22.6">10</text>
<text x="14.2" y="18.9">12</text>
<text x="14.4" y="20.8">11</text>
<text x="51.2" y="22.7" transform="rotate(-90 51.2 22.7)">D+</text>
<text x="54.9" y="22.7" transform="rotate(-90 54.9 22.7)">V+</text>
<text x="251.5" y="23.6">2</text>
<text x="251.7" y="21.7">1</text>
<text x="255.1" y="22.6">Reset</text>
<text x="5.4" y="28.9">A</text>
<text x="15.1" y="28.2">7</text>
<text x="15.1" y="26.4">8</text>
<text x="15.1" y="24.5">9</text>
<text x="51.2" y="27.3" transform="rotate(-90 51.2 27.3)">D-</text>
<text x="54.9" y="27.3" transform="rotate(-90 54.9 27.3)">G</text>
<text x="251.5" y="27.3">4</text>
<text x="251.6" y="25.4">3</text>
<text x="255.1" y="24.5">5VCC</text>
<text x="255.1" y="26.4">GND</text>
<text x="255.1" y="28.2">GND</text>
<text x="290.5" y="28.9">A</text>
<text x="15.1" y="33.8">4</text>
<text x="15.1" y="30.1">6</text>
<text x="15.1" y="31.9">5</text>
<text x="15.2" y="35.7">3</text>
<text x="54" y="30.9" transform="rotate(-90 54 30.9)">4</text>
<text x="57.7" y="31.3" transform="rotate(-90 57.7 31.3)">G</text>
<text x="251.5" y="32.9">6</text>
<text x="251.5" y="34.7">7</text>
<text x="251.6" y="31">5</text>
<text x="255.1" y="31.9">LCD_BL</text>
<text x="255.1" y="33.8">LCD_RST</text>
<text x="255.1" y="35.7">LCD_DC</text>
<text x="15.1" y="37.5">2</text>
<text x="15.2" y="39.4">1</text>
<text x="251.5" y="40.3">9</text>
<text x="251.6" y="36.6">8</text>
<text x="255.1" y="37.5">LCD_CS</text>
<text x="255.1" y="41.3">MISO</text>
<text x="250.7" y="42.2">10</text>
<text x="250.7" y="47.8">12</text>
<text x="250.8" y="44">11</text>
<text x="255.1" y="43.1">MOSI</text>
<text x="255.1" y="45">SCLK</text>
<text x="250.7" y="53.4">14</text>
<text x="250.8" y="51.5">13</text>
<text x="255.1" y="48.7">SD_CS</text>
<text x="255.1" y="52.4">TP_CS</text>
<text x="250.7" y="55.2">15</text>
<text x="255.1" y="54.3">TP_IRQ</text>
<text x="255.1" y="56.2">TP_BUSY</text>
<text x="84.9" y="70.1">40</text>
<text x="89.2" y="71.1">RESET</text>
<text x="136" y="71.1">PA13 (I2C/SER2:1+)</text>
<text x="152.8" y="72">37</text>
<text x="152.8" y="70.1">22</text>
<text x="84.9" y="73.9">17</text>
<text x="84.9" y="75.7">36</text>
<text x="84.9" y="77.6">44</text>
<text x="89.2" y="74.8">VDDIO</text>
<text x="89.2" y="76.6">VDDIO</text>
<text x="139" y="72.9">PB22 (SER5:2+)</text>
<text x="139" y="74.8">PB23 (SER5:3+)</text>
<text x="152.8" y="73.9">38</text>
<text x="5.5" y="80.6">B</text>
<text x="84.9" y="79.4">43</text>
<text x="85.7" y="83.2">6</text>
<text x="89.2" y="80.4">VDDCORE</text>
<text x="89.2" y="78.5">VDDIN</text>
<text x="136" y="82.2">PA12 (I2C/SER2:0+)</text>
<text x="139" y="80.4">PB11 (SER4:3+)</text>
<text x="152.8" y="83.2">19</text>
<text x="152.8" y="79.4">20</text>
<text x="152.8" y="81.3">21</text>
<text x="290.6" y="80.6">B</text>
<text x="84.9" y="88.8">35</text>
<text x="85.7" y="85">5</text>
<text x="89.2" y="86">GNDANA</text>
<text x="89.2" y="84.1">VDDANA</text>
<text x="89.2" y="89.7">GND</text>
<text x="134.8" y="87.8">PB03 (AIN11/SER5:1)</text>
<text x="139" y="84.1">PB10 (SER4:2+)</text>
<text x="146.3" y="89.7">PA27</text>
<text x="152.8" y="88.8">39</text>
<text x="152.8" y="86.9">48</text>
<text x="84.9" y="90.6">42</text>
<text x="84.9" y="92.5">18</text>
<text x="89.2" y="93.4">GND</text>
<text x="89.2" y="91.5">GND</text>
<text x="136" y="95.3">PA22 (I2C/SER3:0+)</text>
<text x="136" y="93.4">PA23 (I2C/SER3:1+)</text>
<text x="152.8" y="94.3">31</text>
<text x="152.8" y="92.5">32</text>
<text x="43" y="99.9">1</text>
<text x="48.4" y="99.9">2</text>
<text x="84.9" y="101.8">33</text>
<text x="85.7" y="98.1">2</text>
<text x="85.8" y="96.2">1</text>
<text x="89.2" y="97.1">PA00 (XIN32/SER1:0/TC2:0)</text>
<text x="89.2" y="99">PA01 (XOUT32/SER1:1/TC2:1)</text>
<text x="136" y="100.9">PA17 (I2C/SER1:1+)</text>
<text x="136.9" y="97.1">PA03(AIN1/REFA)</text>
<text x="152.8" y="96.2">4</text>
<text x="152.8" y="101.8">28</text>
<text x="152.8" y="99.9">26</text>
<text x="277.5" y="100.9">1</text>
<text x="61.7" y="106.4">2</text>
<text x="61.8" y="104.6">1</text>
<text x="84.9" y="103.7">34</text>
<text x="85" y="105.5">41</text>
<text x="89.2" y="102.7">PA24 (SER3:2+)</text>
<text x="89.2" y="104.6">PA25 (SER3:3+)</text>
<text x="89.2" y="106.4">PA28</text>
<text x="136" y="104.6">PA16 (I2C/SER3:0+)</text>
<text x="138.8" y="106.4">PA18 (SER1:2+)</text>
<text x="138.8" y="102.7">PA19 (SER1:3+)</text>
<text x="152.8" y="105.5">27</text>
<text x="152.8" y="103.7">25</text>
<text x="152.8" y="107.4">12</text>
<text x="277.5" y="102.7">2</text>
<text x="277.5" y="104.6">3</text>
<text x="277.5" y="106.4">4</text>
<text x="61.7" y="110.2">4</text>
<text x="61.7" y="112">5</text>
<text x="61.7" y="108.3">3</text>
<text x="89.2" y="110.2">PA30 (SWCLK/SER1:2+)</text>
<text x="89.2" y="112">PA31 (SWDIO/SER1:3+)</text>
<text x="131" y="110.2">PA06 (AIN6/SER0:2/TC1:0)</text>
<text x="131" y="108.3">PA07 (AIN7/SER0:3/TC1:1)</text>
<text x="138.8" y="113.9">PA21 (SER5:3+)</text>
<text x="152.8" y="113">30</text>
<text x="152.8" y="109.2">11</text>
<text x="234.2" y="110.2">Fan Pinout:</text>
<text x="234.2" y="113.9">1. GND</text>
<text x="85.7" y="118.6">7</text>
<text x="85.8" y="116.7">3</text>
<text x="89.2" y="117.6">PA02 (AIN0/DAC)</text>
<text x="89.2" y="119.5">PB08 (AIN2/SER4:0/TC4:0)</text>
<text x="131" y="119.5">PA08 (I2C/AIN16/SER0:0+)</text>
<text x="133.8" y="117.6">PA15 (XOUT/SER2:3+)</text>
<text x="138.8" y="115.8">PA20 (SER5:2+)</text>
<text x="152.8" y="114.8">29</text>
<text x="152.8" y="116.7">24</text>
<text x="152.8" y="118.6">13</text>
<text x="234.2" y="115.8">2. 12V</text>
<text x="234.2" y="117.6">3. Tach</text>
<text x="234.2" y="119.5">4. PWM (24kHz)</text>
<text x="84.9" y="124.1">10</text>
<text x="85.7" y="122.3">9</text>
<text x="85.7" y="120.4">8</text>
<text x="89.2" y="121.3">PB09 (AIN3/SER4:1/TC4:1)</text>
<text x="89.2" y="123.2">PA04 (AIN4/REFB/SER0:0/TC0:0) A3</text>
<text x="89.2" y="125.1">PA05 (AIN5/SER0:1/TC0:1)</text>
<text x="131" y="121.3">PA09 (I2C/AIN17/SER0:1+)</text>
<text x="133.8" y="125.1">PA10 (AIN18/SER0:2+)</text>
<text x="135.5" y="123.2">PA14 (XIN/SER2:2+)</text>
<text x="152.8" y="122.3">23</text>
<text x="152.8" y="124.1">15</text>
<text x="152.8" y="120.4">14</text>
<text x="84.9" y="126">47</text>
<text x="89.2" y="126.9">PB02 (AIN10/SER5:0)</text>
<text x="133.8" y="126.9">PA11 (AIN19/SER0:3+)</text>
<text x="152.8" y="126">16</text>
<text x="247.6" y="128.8">1</text>
<text x="247.6" y="130.7">2</text>
<text x="262.5" y="128.8">1</text>
<text x="262.5" y="130.7">2</text>
<text x="277.5" y="128.8">1</text>
<text x="277.5" y="130.7">2</text>
<text x="5.4" y="132.3">C</text>
<text x="247.6" y="132.5">3</text>
<text x="247.6" y="134.4">4</text>
<text x="262.5" y="132.5">3</text>
<text x="262.5" y="134.4">4</text>
<text x="277.5" y="132.5">3</text>
<text x="277.5" y="134.4">4</text>
<text x="290.6" y="132.3">C</text>
<text x="35.7" y="154.9">1</text>
<text x="247.6" y="151.2">1</text>
<text x="247.6" y="153">2</text>
<text x="247.6" y="154.9">3</text>
<text x="262.5" y="151.2">1</text>
<text x="262.5" y="153">2</text>
<text x="262.5" y="154.9">3</text>
<text x="277.5" y="151.2">1</text>
<text x="277.5" y="153">2</text>
<text x="277.5" y="154.9">3</text>
<text x="35.6" y="156.7">2</text>
<text x="247.6" y="156.7">4</text>
<text x="262.5" y="156.7">4</text>
<text x="277.5" y="156.7">4</text>
<text x="35.6" y="167.9">2</text>
<text x="35.7" y="166.1">1</text>
<text x="247.6" y="173.5">1</text>
<text x="262.5" y="173.5">1</text>
<text x="277.5" y="173.5">1</text>
<text x="35.6" y="179.1">2</text>
<text x="35.7" y="177.2">1</text>
<text x="247.6" y="175.4">2</text>
<text x="247.6" y="177.2">3</text>
<text x="247.6" y="179.1">4</text>
<text x="262.5" y="175.4">2</text>
<text x="262.5" y="177.2">3</text>
<text x="262.5" y="179.1">4</text>
<text x="277.5" y="175.4">2</text>
<text x="277.5" y="177.2">3</text>
<text x="277.5" y="179.1">4</text>
<text x="5.4" y="184">D</text>
<text x="290.5" y="184">D</text>
<text x="224.9" y="191.2">Title</text>
<text x="224.9" y="196.8">Size</text>
<text x="234.2" y="196.8">Number</text>
<text x="271.5" y="196.8">Revision</text>
<text x="224.9" y="202.4">Date:</text>
<text x="225.8" y="199.6">A3</text>
<text x="233.3" y="202.4">18/09/2019</text>
<text x="262.2" y="202.4">Sheet</text>
<text x="267.4" y="202.4">of</text>
<text x="21.8" y="207">1</text>
<text x="57.9" y="207">2</text>
<text x="94" y="207">3</text>
<text x="130.1" y="207">4</text>
<text x="166.2" y="207">5</text>
<text x="202.3" y="207">6</text>
<text x="224.9" y="204.2">File:</text>
<text x="233.3" y="204.2">C:\Users\..\Fan Controller 2-Annotated.SchDoc</text>
<text x="238.4" y="207">7</text>
<text x="262.2" y="204.2">Drawn By:</text>
<text x="274.5" y="207">8</text>
</g>
<g font-size="1.7" fill="#000080">
<text x="11.5" y="10.5">P1</text>
<text x="58.7" y="20.8">USB1</text>
<text x="58.7" y="22.6">USB-B</text>
<text x="253.8" y="19.8">U1</text>
<text x="11.5" y="42.2">SATA Power</text>
<text x="253.8" y="58.9">3.5&quot; TFT Touch Shield</text>
<text x="48.6" y="62.5">S1</text>
<text x="69.9" y="62.5">10k</text>
<text x="69.9" y="60.6">R1</text>
<text x="48.6" y="67">SW-RST</text>
<text x="87.9" y="66.4">U2</text>
<text x="124.6" y="71.1">38</text>
<text x="124.6" y="74.8">31/RX Ser</text>
<text x="124.7" y="72.9">30/TX Ser</text>
<text x="181.7" y="75.5">330r</text>
<text x="181.7" y="73.7">R2</text>
<text x="192.9" y="75.5">330r</text>
<text x="192.9" y="73.7">R3</text>
<text x="22.5" y="81.7">47u</text>
<text x="22.5" y="79.8">C1</text>
<text x="32.6" y="83.2">30mH</text>
<text x="32.6" y="81.3">L1</text>
<text x="48.6" y="83">C2</text>
<text x="54.2" y="83">C3</text>
<text x="59.8" y="83">C4</text>
<text x="65.4" y="83">C5</text>
<text x="124.3" y="80.4">SCK</text>
<text x="124.3" y="82.2">MISO</text>
<text x="185.2" y="83">D1</text>
<text x="196.4" y="83">D2</text>
<text x="48.6" y="84.8">0.1u</text>
<text x="54.2" y="84.8">0.1u</text>
<text x="59.8" y="84.8">0.1u</text>
<text x="65.4" y="84.8">0.1u</text>
<text x="124.3" y="84.1">MOSI</text>
<text x="124.3" y="89.7">TX_LED</text>
<text x="124.3" y="87.8">RX_LED</text>
<text x="185.2" y="84.8">RX</text>
<text x="196.4" y="84.8">TX</text>
<text x="124.3" y="95.3">SDA</text>
<text x="124.3" y="93.4">SCL</text>
<text x="33.7" y="99.7">0.1u</text>
<text x="33.7" y="97.9">C6</text>
<text x="44.9" y="98.4">Y1</text>
<text x="58.1" y="101.8">P9</text>
<text x="120.2" y="98.5" transform="rotate(-90 120.2 98.5)">Arduino Designations</text>
<text x="124.3" y="100.9">D13</text>
<text x="124.3" y="97.1">AREF</text>
<text x="276.2" y="98.1">P10</text>
<text x="43" y="107.2">C7</text>
<text x="44.9" y="103.3">32.768k</text>
<text x="52.3" y="107.2">C8</text>
<text x="114" y="102.7">USB_D-</text>
<text x="114" y="104.6">USB_D+</text>
<text x="114" y="106.4">USB_HOST</text>
<text x="124.3" y="106.4">D10</text>
<text x="124.3" y="104.6">D11</text>
<text x="124.3" y="102.7">D12</text>
<text x="43" y="109.1">18p</text>
<text x="52.3" y="109.1">18p</text>
<text x="113.7" y="110.2">SWCLK</text>
<text x="114" y="112">SWDIO</text>
<text x="124.3" y="113.9">D7</text>
<text x="124.3" y="110.2">D8</text>
<text x="124.3" y="108.3">D9</text>
<text x="276.2" y="109.2">FlowMeter</text>
<text x="58.1" y="114.8">Program</text>
<text x="114" y="117.6">A0</text>
<text x="114" y="119.5">A1</text>
<text x="124.3" y="119.5">D4</text>
<text x="124.3" y="117.6">D5</text>
<text x="124.3" y="115.8">D6</text>
<text x="114" y="121.3">A2</text>
<text x="114" y="125.1">A4</text>
<text x="124.3" y="125.1">D1/TX Ser1</text>
<text x="124.3" y="123.2">D2</text>
<text x="124.3" y="121.3">D3</text>
<text x="87.9" y="131.6">ATSAMD21</text>
<text x="114" y="126.9">A5</text>
<text x="124.3" y="126.9">D0/RX Ser1</text>
<text x="246.3" y="126">P11</text>
<text x="261.3" y="126">P12</text>
<text x="276.2" y="126">P13</text>
<text x="246.3" y="137.2">Fan</text>
<text x="261.3" y="137.2">Fan</text>
<text x="276.2" y="137.2">Fan</text>
<text x="45.6" y="148.2">10k</text>
<text x="45.6" y="146.3">R4</text>
<text x="51.2" y="148.2">10k</text>
<text x="51.2" y="146.3">R5</text>
<text x="56.8" y="148.2">10k</text>
<text x="56.8" y="146.3">R6</text>
<text x="246.3" y="148.4">P17</text>
<text x="261.3" y="148.4">P18</text>
<text x="276.2" y="148.4">P19</text>
<text x="32" y="152.1">P14</text>
<text x="32" y="159.5">TH1</text>
<text x="246.3" y="159.5">Fan</text>
<text x="261.3" y="159.5">Fan</text>
<text x="276.2" y="159.5">Fan</text>
<text x="32" y="163.3">P15</text>
<text x="32" y="170.7">TH2</text>
<text x="246.3" y="170.7">P22</text>
<text x="261.3" y="170.7">P23</text>
<text x="276.2" y="170.7">P24</text>
<text x="32" y="174.4">P20</text>
<text x="32" y="181.9">TH3</text>
<text x="246.3" y="181.9">Fan</text>
<text x="261.3" y="181.9">Fan</text>
<text x="276.2" y="181.9">Fan</text>
</g>
<g font-size="1.7" fill="#800000">
<text x="23.1" y="15.2">12VCC</text>
<text x="52.3" y="14.2">VUSB</text>
<text x="218.4" y="21.7">RESET</text>
<text x="23.1" y="26.4">5VCC</text>
<text x="240.6" y="28.2">GND</text>
<text x="241.8" y="24.5">5VCC</text>
<text x="34.3" y="30.1">GND</text>
<text x="50.3" y="33.3" transform="rotate(-90 50.3 33.3)">D- 3</text>
<text x="218.4" y="31">LCD_BL</text>
<text x="218.4" y="32.9">LCD_RST</text>
<text x="218.4" y="34.7">LCD_DC</text>
<text x="23.1" y="37.5">3.3VCC</text>
<text x="56.4" y="36.6">GND</text>
<text x="218.4" y="36.6">LCD_CS</text>
<text x="218.4" y="40.3">MISO</text>
<text x="218.4" y="42.2">MOSI</text>
<text x="218.4" y="44">SCLK</text>
<text x="218.4" y="47.8">SD_CS *Used for SD Card</text>
<text x="66.7" y="55.2">3.3VCC</text>
<text x="37.5" y="65.5">GND</text>
<text x="58.1" y="64.5">RESET</text>
<text x="178.5" y="68.3">3.3VCC</text>
<text x="189.6" y="68.3">3.3VCC</text>
<text x="49.9" y="73.9">3.3VCC</text>
<text x="19.1" y="88.8">GND</text>
<text x="158.7" y="86.9">RX_LED</text>
<text x="158.7" y="88.8">TX_LED</text>
<text x="34" y="90.6">VAN</text>
<text x="50.8" y="90.6">GND</text>
<text x="62" y="90.6">GND</text>
<text x="41.4" y="96.2">XO0</text>
<text x="50.7" y="98.1">XO1</text>
<text x="75" y="96.2">GND</text>
<text x="80.5" y="101.8">D-</text>
<text x="263" y="100.9">GND</text>
<text x="30.3" y="105.5">GND</text>
<text x="67.4" y="103.7">RESET</text>
<text x="73.4" y="106.4">3.3VCC</text>
<text x="80.5" y="103.7">D+</text>
<text x="190.4" y="103.7">Flow_Meter</text>
<text x="71.5" y="108.3">GND</text>
<text x="78.6" y="109.2">SWCLK 45</text>
<text x="78.6" y="111.1">SWDIO 46</text>
<text x="39.6" y="114.8">GND</text>
<text x="48.9" y="114.8">GND</text>
<text x="227.6" y="128.8">GND</text>
<text x="235.4" y="130.7">12VCC</text>
<text x="216.5" y="133.5">FAN_AON</text>
<text x="48" y="140.9">3.3VCC</text>
<text x="61.8" y="153.9">Therm_RAD</text>
<text x="216.5" y="155.8">FAN_TOP</text>
<text x="227.6" y="151.2">GND</text>
<text x="235.4" y="153">12VCC</text>
<text x="39.6" y="161.4">GND</text>
<text x="61.8" y="165.1">Therm_TOP</text>
<text x="39.6" y="172.6">GND</text>
<text x="227.6" y="173.5">GND</text>
<text x="61.8" y="176.3">Therm_BOTTOM</text>
<text x="216.5" y="178.2">Fan_RAD</text>
<text x="235.4" y="175.4">12VCC</text>
<text x="250.4" y="175.4">12VCC</text>
<text x="265.3" y="175.4">12VCC</text>
<text x="39.6" y="183.7">GND</text>
<text x="287.7" y="208.9">5VCC</text>
</g>
<g font-size="1.7" fill="#008000">
<text x="58.1" y="14.2">VUSB Not used</text>
<text x="237" y="58.9">Touch Panel not used</text>
<text x="259.4" y="98.1">Flowmeter</text>
<text x="216.5" y="126">Fan1</text>
<text x="28.3" y="139">Thermistor Inputs</text>
<text x="216.5" y="148.4">Fan2</text>
<text x="216.5" y="170.7">Fan3</text>
</g>
</svg>
